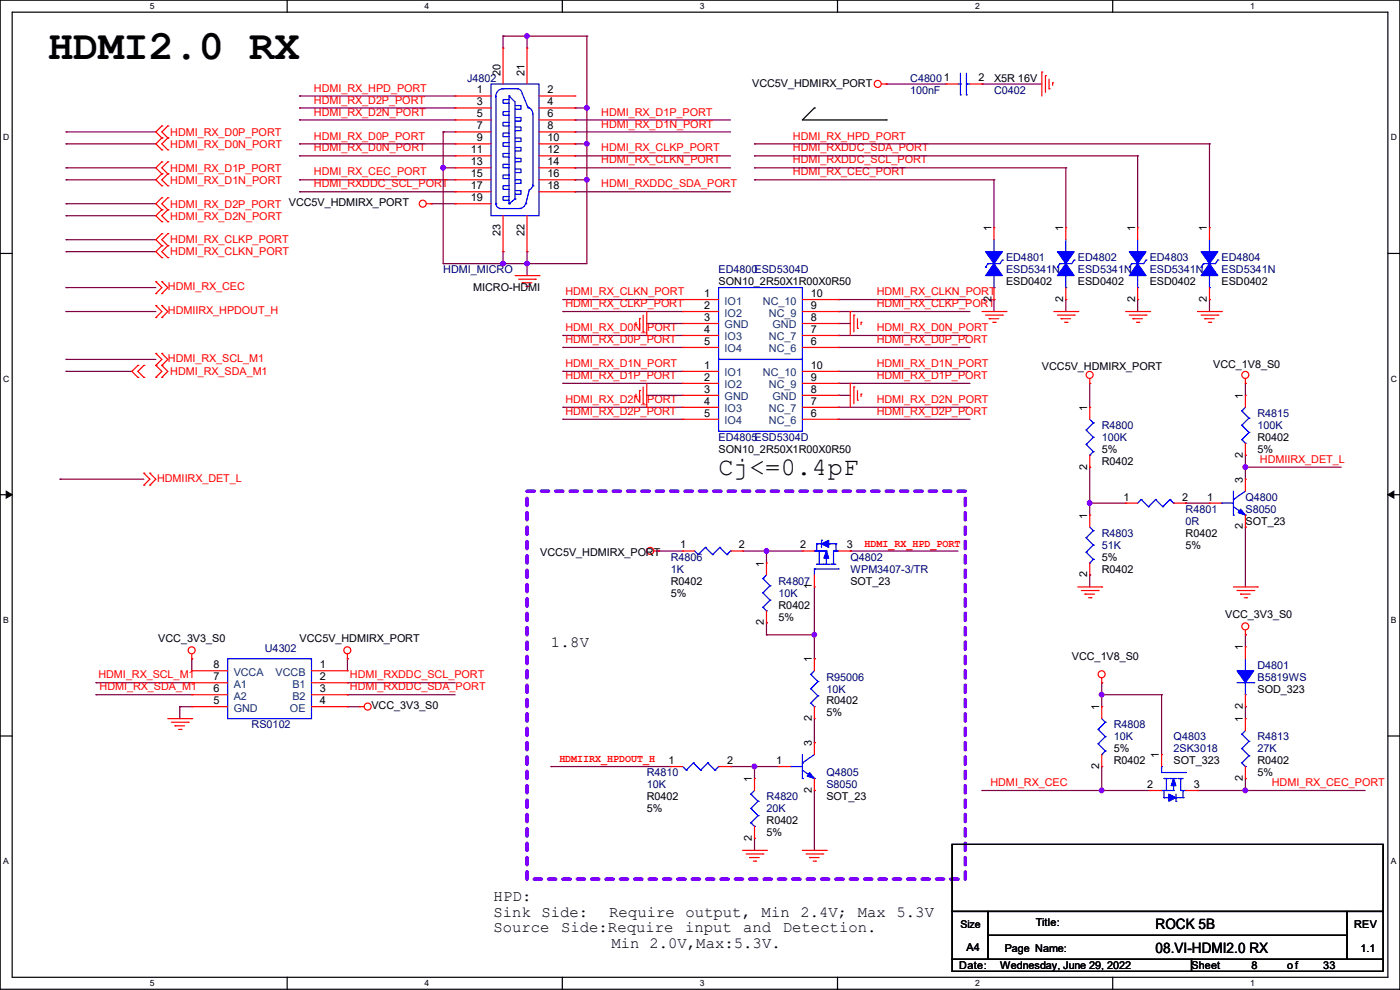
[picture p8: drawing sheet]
<svg xmlns="http://www.w3.org/2000/svg" width="297mm" height="210mm" viewBox="0 0 297 210" stroke-linecap="round" stroke-linejoin="round" font-family="sans-serif">
<path d="M0 0h297v209.8h-297zM2.6 2.6h291.8v204.7h-291.8z" fill="none" stroke="#000" stroke-width=".25"/>
<g fill="#fff">
<path d="M31.7 .3h1v2h-1z"/>
<path d="M31.7 207.6h1v2h-1z"/>
</g>
<path d="M60.9 0v2.6M60.9 207.3v2.5" fill="none" stroke="#000" stroke-width=".25"/>
<g fill="#fff">
<path d="M90.1 .3h1v2h-1z"/>
<path d="M90.1 207.6h1v2h-1z"/>
</g>
<path d="M119.3 0v2.6M119.3 207.3v2.5" fill="none" stroke="#000" stroke-width=".25"/>
<g fill="#fff">
<path d="M148.5 .3h.9v2h-.9z"/>
<path d="M148.5 207.6h.9v2h-.9z"/>
</g>
<path d="M177.7 0v2.6M177.7 207.3v2.5" fill="none" stroke="#000" stroke-width=".25"/>
<g fill="#fff">
<path d="M206.8 .3h1v2h-1z"/>
<path d="M206.8 207.6h1v2h-1z"/>
</g>
<path d="M236.1 0v2.6M236.1 207.3v2.5" fill="none" stroke="#000" stroke-width=".25"/>
<g fill="#fff">
<path d="M265.2 .3h1v2h-1z"/>
<path d="M265.2 207.6h1v2h-1z"/>
<path d="M.7 28.2h1.2v1.9h-1.2z"/>
<path d="M295.1 28.2h1.2v1.9h-1.2z"/>
<path d="M.7 79.3h1.2v2h-1.2z"/>
<path d="M295.1 79.3h1.2v2h-1.2z"/>
</g>
<path d="M0 53.8h2.6M294.4 53.8h2.6" fill="none" stroke="#000" stroke-width=".25"/>
<g fill="#fff">
<path d="M.7 130.5h1.2v2h-1.2z"/>
<path d="M295.1 130.5h1.1v2h-1.1z"/>
</g>
<path d="M0 104.9h2.6M294.4 104.9h2.6" fill="none" stroke="#000" stroke-width=".25"/>
<path d="M1.3 104.2l1.3 .7-1.3 .8zM294.4 104.9l1.3-.7v1.5z" fill="#000" stroke="#000" stroke-width=".21"/>
<g fill="#fff">
<path d="M.7 181.7h1.2v2h-1.2z"/>
<path d="M295.1 181.7h1.1v2h-1.1z"/>
</g>
<path d="M172.8 22.9h.1M172.8 22.9l-2.6 2.5h17.8M188 25.4h.1M0 156.1h2.6M294.4 156.1h2.6M202 179.1h91.4v14.2h-91.4zM202 193.3h7.6v10.2h-7.6zM209.6 193.3h76.2v5.1h-76.2zM209.6 198.4h76.2v5.1h-76.2zM285.8 193.3h7.6v10.2h-7.6zM202 203.5h50.8v2.5h-50.8zM252.8 203.5h40.6v2.5h-40.6z" fill="none" stroke="#000" stroke-width=".25"/>
<path d="M111.8 104.2h93v82.3h-93z" fill="none" stroke="#8000ff" stroke-width=".76" stroke-dasharray="1.5 1.5"/>
<g fill="none" stroke="#800040" stroke-width=".25">
<path d="M106.7 7.7h.1M106.7 7.7h17.8M106.7 7.7v2.5M111.8 7.7h.1M111.8 7.7v2.5M124.5 7.7h.1M124.5 7.7v48.2h-30.5M188 17.8h.1M188 17.8h12.7M208.3 17.8h.1M208.3 17.8h12.7M14 28h.1"/>
<path d="M14 30.5h.1M14 35.6h.1M14 38.1h.1M14 38.1h19.1M14 35.6h19.1M14 30.5h19.1M14 28h19.1M63.5 38.1h.1M63.5 25.4h.1M63.5 33.1h.1M63.5 20.4h.1M63.5 30.5h.1"/>
<path d="M63.5 22.9h.1M63.5 38.1h33.1M63.5 33.1h33.1M63.5 30.5h33.1M63.5 25.4h33.1M63.5 20.4h33.1M63.5 22.9h33.1M94 28h.1M94 35.6h.1M94 35.6h2.6M94 28h2.6M94 28v27.9"/>
<path d="M122 25.4h.1M122 33.1h.1M122 28h.1M122 35.6h.1M122 22.9h.1M122 30.5h.1M122 38.1h.1M122 38.1h2.5M122 35.6h33M122 33.1h33M122 30.5h2.5M122 28h33"/>
<path d="M122 25.4h33M122 22.9h2.5M124.5 22.9h.1M124.5 30.5h.1M124.5 38.1h.1M160.1 38.1h.1M160.1 35.6h.1M160.1 33.1h.1M160.1 30.5h.1M160.1 38.1h50.8M160.1 35.6h66M160.1 33.1h81.2"/>
<path d="M160.1 30.5h96.5M210.9 38.1h.1M210.9 38.1v10.2M226.1 35.6h.1M226.1 35.6v12.7M241.3 33.1h.1M241.3 33.1v15.2M256.6 30.5h.1M256.6 30.5v17.8M14 45.8h.1M14 43.2h.1M14 50.8h.1"/>
<path d="M14 53.4h.1M14 45.8h19.1M14 43.2h19.1M14 50.8h19.1M14 53.4h19.1M63.5 40.7h.1M63.5 40.7h33.1M91.5 43.2h.1M91.5 43.2h5.1M94 55.9h.1M106.7 55.9h.1M106.7 53.4h.1"/>
<path d="M106.7 53.4v2.5M111.8 53.4h.1M111.8 55.9h.1M111.8 53.4v5.1M122 40.7h.1M122 40.7h33M14 61h.1M14 66.1h.1M14 76.2h.1M14 78.8h.1M14 78.8h14M14 66.1h19.1"/>
<path d="M14 61h19.1M14 76.2h19.1M119.4 78.8h.1M119.4 63.5h.1M119.4 66.1h.1M119.4 71.2h.1M119.4 73.7h.1M119.4 78.8h25.4M119.4 63.5h25.4M119.4 66.1h25.4M119.4 71.2h25.4M119.4 73.7h25.4"/>
<path d="M137.2 68.6h.1M137.2 68.6h7.6M177.8 68.6h.1M177.8 78.8h.1M177.8 63.5h.1M177.8 66.1h.1M177.8 71.2h.1M177.8 73.7h.1M177.8 78.8h28M177.8 63.5h28M177.8 66.1h28M177.8 71.2h28"/>
<path d="M177.8 73.7h28M177.8 68.6h2.6M210.9 63.5h.1M210.9 63.5v2.6M226.1 63.5h.1M226.1 63.5v2.6M241.3 63.5h.1M241.3 63.5v2.6M256.6 63.5h.1M256.6 63.5v2.6M119.4 81.3h.1M119.4 86.4h.1"/>
<path d="M119.4 88.9h.1M119.4 81.3h25.4M119.4 86.4h25.4M119.4 88.9h25.4M137.2 83.9h.1M137.2 83.9h7.6M177.8 83.9h.1M177.8 81.3h.1M177.8 86.4h.1M177.8 88.9h.1M177.8 81.3h28M177.8 86.4h28"/>
<path d="M177.8 88.9h28M177.8 83.9h2.6M231.2 99.1h.1M231.2 81.3h.1M231.2 81.3v5.1M231.2 99.1v10.2M264.2 99.1h.1M264.2 96.6h.1M264.2 81.3h.1M264.2 81.3v2.6M264.2 96.6v5M264.2 99.1h20.3"/>
<path d="M12.7 101.6h.1M12.7 101.6h17.8M139.7 116.9h.1M139.7 116.9h5.1M157.5 116.9h12.7M162.6 116.9h.1M162.6 116.9v2.5M180.4 116.9h.1M180.4 116.9h22.8M231.2 106.7h.1M231.2 106.7h7.6M251.5 106.7h.1"/>
<path d="M251.5 106.7h5.1M264.2 111.8h.1M264.2 111.8v12.7M40.7 139.7h.1M40.7 139.7v2.6M73.7 139.7h.1M73.7 139.7v2.6M162.6 134.7h.1M162.6 132.1h.1M162.6 132.1v2.6M162.6 134.7h10.2M172.8 134.7h.1"/>
<path d="M172.8 139.7h.1M172.8 124.5v15.2M231.2 122h.1M231.2 122v2.5M264.2 134.7h.1M264.2 134.7v2.5M20.4 144.8h.1M20.4 147.4h.1M20.4 147.4h20.3M20.4 144.8h20.3M38.1 149.9h.1M38.1 149.9v2.5"/>
<path d="M38.1 149.9h2.6M73.7 144.8h.1M73.7 147.4h.1M73.7 149.9h.1M73.7 147.4h22.9M73.7 144.8h22.9M73.7 149.9h2.5M172.8 157.5h.1M172.8 152.4v5.1M233.7 144.8h.1M233.7 147.4h.1M233.7 144.8v5.1"/>
<path d="M233.7 147.4h12.7M246.4 147.4h.1M246.4 147.4v12.7M264.2 149.9h.1M264.2 149.9v2.5M116.9 162.6h.1M116.9 162.6h25.4M155 162.6h.1M155 162.6h10.1M160.1 177.8h.1M160.1 162.6h.1M160.1 162.6v2.5"/>
<path d="M160.1 177.8v2.6M172.8 167.7h.1M172.8 167.7v12.7M208.3 167.7h.1M208.3 167.7h35.6M233.7 162.6h.1M233.7 167.7h.1M233.7 162.6v5.1M254 167.7h.1M254 167.7h35.6M264.2 165.1h.1M264.2 167.7h.1"/>
<path d="M264.2 165.1v2.6"/>
</g>
<g fill="#f0f" stroke="#f0f" stroke-width=".25">
<circle cx="233.7" cy="167.7" r=".49"/>
<circle cx="264.2" cy="167.7" r=".49"/>
<circle cx="231.2" cy="106.7" r=".49"/>
<circle cx="264.2" cy="99.1" r=".49"/>
<circle cx="233.7" cy="147.3" r=".49"/>
<circle cx="172.7" cy="134.6" r=".49"/>
<circle cx="160" cy="162.6" r=".49"/>
<circle cx="162.6" cy="116.9" r=".49"/>
<circle cx="111.8" cy="55.9" r=".49"/>
<circle cx="124.5" cy="30.5" r=".49"/>
<circle cx="124.5" cy="22.9" r=".49"/>
<circle cx="94" cy="35.6" r=".49"/>
<circle cx="124.5" cy="38.1" r=".49"/>
<circle cx="111.8" cy="7.6" r=".49"/>
<circle cx="106.7" cy="55.9" r=".49"/>
</g>
<g fill="none" stroke="#f00" stroke-width=".25">
<path d="M106.7 10.2h.1M106.7 10.2v7.6M111.8 10.2h.1M111.8 10.2v7.6M187 17.8h1M188 17.8h.1M200.7 17.8h.1M200.7 17.8h2.5M205.8 17.8h2.5M208.3 17.8h.1M221 15.3h.1M221 15.3v5.1"/>
<path d="M221.8 16h.1M221.8 16v3.6M222.5 18.8h.1M222.5 16.8v2M223.3 17.6h.1M223.3 17.6v.5M34.3 26.7h.1M34.3 29.3h.1M34.3 31.8h.1M34.3 34.3h.1M34.3 36.9h.1M34.3 39.4h.1"/>
<path d="M34.3 26.7l-1.2 1.3 1.2 1.3M34.3 29.3l-1.2 1.2 1.2 1.3M34.3 34.3l-1.2 1.3 1.2 1.3M34.3 36.9l-1.2 1.2 1.2 1.3M35.6 29.3h.1M35.6 26.7h.1M35.6 31.8h.1M35.6 36.9h.1M35.6 34.3h.1M35.6 39.4h.1M35.6 26.7l-1.3 1.3 1.3 1.3M35.6 29.3l-1.3 1.2 1.3 1.3"/>
<path d="M35.6 34.3l-1.3 1.3 1.3 1.3M35.6 36.9l-1.3 1.2 1.3 1.3M96.6 20.4h.1M96.6 22.9h.1M96.6 25.4h.1M96.6 28h.1M96.6 30.5h.1M96.6 33.1h.1M96.6 35.6h.1M96.6 38.1h.1M96.6 20.4h7.6M96.6 22.9h7.6"/>
<path d="M96.6 25.4h7.6M96.6 28h7.6M96.6 30.5h7.6M96.6 33.1h7.6M96.6 35.6h7.6M96.6 38.1h7.6M114.3 20.4h7.7M114.3 22.9h7.7M114.3 25.4h7.7M114.3 28h7.7M114.3 30.5h7.7M114.3 33.1h7.7"/>
<path d="M114.3 35.6h7.7M114.3 38.1h7.7M122 20.4h.1M122 22.9h.1M122 25.4h.1M122 28h.1M122 30.5h.1M122 33.1h.1M122 35.6h.1M122 38.1h.1M33.1 59.7h.1M33.1 59.7l1.2 1.3-1.2 1.3"/>
<path d="M34.3 42h.1M34.3 44.5h.1M34.3 47h.1M34.3 49.6h.1M34.3 52.1h.1M34.3 54.7h.1M34.3 59.7h.1M34.3 42l-1.2 1.2 1.2 1.3M34.3 44.5l-1.2 1.3 1.2 1.2M34.3 49.6l-1.2 1.2 1.2 1.3M34.3 52.1l-1.2 1.3 1.2 1.3M34.3 59.7l1.3 1.3-1.3 1.3"/>
<path d="M35.6 44.5h.1M35.6 42h.1M35.6 47h.1M35.6 52.1h.1M35.6 49.6h.1M35.6 54.7h.1M35.6 42l-1.3 1.2 1.3 1.3M35.6 44.5l-1.3 1.3 1.3 1.2M35.6 49.6l-1.3 1.2 1.3 1.3M35.6 52.1l-1.3 1.3 1.3 1.3M90.5 43.2h1M91.5 43.2h.1"/>
<path d="M96.6 40.7h.1M96.6 43.2h.1M96.6 43.2h7.6M96.6 40.7h7.6M106.7 53.4h.1M106.7 45.8v7.6M109.3 58.5h5M110 59.2h3.6M110.8 60h.1M110.8 60h2M111.8 53.4h.1M111.8 45.8v7.6"/>
<path d="M113.6 59.2h.1M114.3 58.5h.1M114.3 40.7h7.7M122 40.7h.1M210.9 48.3h.1M210.9 48.3v2.5M226.1 48.3h.1M226.1 48.3v2.5M241.3 48.3h.1M241.3 48.3v2.5M256.6 48.3h.1M256.6 48.3v2.5"/>
<path d="M29.3 77.5h.1M29.3 77.5l-1.3 1.3 1.3 1.3M30.5 77.5h.1M30.5 77.5l-1.2 1.3 1.2 1.3M33.1 62.3h.1M33.1 67.4h.1M33.1 64.8h.1M33.1 77.5h.1M33.1 75h.1M33.1 64.8l1.2 1.3-1.2 1.3M33.1 75l1.2 1.2-1.2 1.3M33.1 77.5l1.2 1.3-1.2 1.3"/>
<path d="M34.3 62.3h.1M34.3 67.4h.1M34.3 64.8h.1M34.3 77.5h.1M34.3 75h.1M34.3 64.8l1.3 1.3-1.3 1.3M34.3 75l1.3 1.2-1.3 1.3M34.3 77.5l1.3 1.3-1.3 1.3M111.5 60.7h.6M112.1 60.7h.1M134.9 68.9h.1M134.9 68.4v.5"/>
<path d="M135.7 67.6h.1M135.7 67.6v2M136.4 70.4h.1M136.4 66.8v3.6M137.2 71.2h.1M137.2 66.1v5.1M144.8 63.5h.1M144.8 66.1h.1M144.8 71.2h.1M144.8 73.7h.1M144.8 68.6h.1M144.8 78.8h.1"/>
<path d="M144.8 66.1h7.6M144.8 63.5h7.6M144.8 71.2h7.6M144.8 73.7h7.6M144.8 68.6h7.6M144.8 78.8h7.6M170.2 66.1h7.6M170.2 63.5h7.6M170.2 71.2h7.6M170.2 73.7h7.6M170.2 68.6h7.6M170.2 78.8h7.6"/>
<path d="M177.8 63.5h.1M177.8 66.1h.1M177.8 71.2h.1M177.8 73.7h.1M177.8 68.6h.1M177.8 78.8h.1M180.4 66.1h.1M180.4 66.1v5.1M181.1 66.8h.1M181.1 66.8v3.6M181.9 69.6h.1M181.9 67.6v2"/>
<path d="M182.7 68.4h.1M182.7 68.4v.5M208.3 66.1h5.1M209.1 66.8h3.5M209.8 67.6h.1M209.8 67.6h2.1M210.6 68.4h.5M210.9 63.5h.1M210.9 61v2.5M211.1 68.4h.1M212.6 66.8h.1M213.4 66.1h.1"/>
<path d="M223.6 66.1h5M224.3 66.8h3.6M225.1 67.6h.1M225.1 67.6h2M225.8 68.4h.6M226.1 63.5h.1M226.1 61v2.5M226.4 68.4h.1M227.9 66.8h.1M228.6 66.1h.1M238.8 66.1h5.1M239.6 66.8h3.5"/>
<path d="M240.3 67.6h.1M240.3 67.6h2.1M241.1 68.4h.5M241.3 63.5h.1M241.3 61v2.5M241.6 68.4h.1M243.1 66.8h.1M243.9 66.1h.1M254 66.1h5.1M254.8 66.8h3.6M255.6 67.6h.1M255.6 67.6h2"/>
<path d="M256.3 68.4h.5M256.6 63.5h.1M256.6 61v2.5M256.8 68.4h.1M258.4 66.8h.1M259.1 66.1h.1M29.3 80.1h.1M30.5 80.1h.1M33.1 80.1h.1M34.3 80.1h.1M134.9 84.1h.1M134.9 83.6v.5"/>
<path d="M135.7 82.8h.1M135.7 82.8v2.1M136.4 85.6h.1M136.4 82.1v3.5M137.2 86.4h.1M137.2 81.3v5.1M144.8 81.3h.1M144.8 86.4h.1M144.8 88.9h.1M144.8 83.9h.1M144.8 81.3h7.6M144.8 86.4h7.6"/>
<path d="M144.8 88.9h7.6M144.8 83.9h7.6M170.2 81.3h7.6M170.2 86.4h7.6M170.2 88.9h7.6M170.2 83.9h7.6M177.8 81.3h.1M177.8 86.4h.1M177.8 88.9h.1M177.8 83.9h.1M180.4 81.3h.1M180.4 81.3v5.1"/>
<path d="M181.1 82.1h.1M181.1 82.1v3.5M181.9 84.9h.1M181.9 82.8v2.1M182.7 83.6h.1M182.7 83.6v.5M231.2 81.3h.1M231.2 86.4h.1M231.2 99.1h.1M231.2 80.3v1M231.2 86.4v2.5M231.2 96.6v2.5"/>
<path d="M264.2 81.3h.1M264.2 83.9h.1M264.2 96.6h.1M264.2 80.3v1M264.2 83.9v2.5M264.2 94v2.6M30.5 102.9h.1M30.5 100.4h.1M30.5 100.4l1.3 1.2-1.3 1.3M31.8 102.9h.1M31.8 100.4h.1M31.8 100.4l1.3 1.2-1.3 1.3"/>
<path d="M138.7 116.9h1M139.7 116.9h.1M144.8 116.9h.1M144.8 116.9h2.6M155 116.9h2.5M157.5 116.9h.1M162.6 119.4h.1M162.6 119.4v2.6M170.2 116.9h.1M170.2 116.9h2.6M177.8 116.9h2.6M180.4 116.9h.1"/>
<path d="M231.2 109.3h.1M231.2 109.3v2.5M231.2 119.4v2.6M238.8 106.7h.1M238.8 106.7h2.5M249 106.7h2.5M251.5 106.7h.1M256.6 106.7h.1M256.6 106.7h2.5M264.2 111.8h.1M264.2 101.6h.1M264.2 101.6v2.6"/>
<path d="M264.2 109.3v2.5M40.7 139.7h.1M40.7 138.7v1M73.7 139.7h.1M73.7 138.7v1M162.6 132.1h.1M162.6 129.6v2.5M172.8 124.5h.1M172.8 139.7h.1M172.8 122v2.5M172.8 139.7v2.6M228.6 124.5h5.1"/>
<path d="M229.4 125.3h3.6M230.2 126h.1M230.2 126h2M230.9 126.8h.5M231.2 122h.1M231.4 126.8h.1M233 125.3h.1M233.7 124.5h.1M261.7 124.5h5M262.4 125.3h3.6M263.2 126h.1M263.2 126h2"/>
<path d="M263.9 126.8h.6M264.2 134.7h.1M264.2 137.2h.1M264.2 133.6v1.1M264.2 137.2v2.5M264.5 126.8h.1M266 125.3h.1M266.7 124.5h.1M35.6 152.4h5.1M36.4 153.2h3.5M37.1 154h.1M37.1 154h2.1"/>
<path d="M37.9 154.7h.5M38.4 154.7h.1M39.9 153.2h.1M40.7 152.4h.1M40.7 149.9h.1M40.7 147.4h.1M40.7 144.8h.1M40.7 142.3h.1M40.7 149.9h7.6M40.7 142.3h7.6M40.7 144.8h7.6M40.7 147.4h7.6"/>
<path d="M66.1 149.9h7.6M66.1 142.3h7.6M66.1 144.8h7.6M66.1 147.4h7.6M73.7 142.3h.1M73.7 144.8h.1M73.7 147.4h.1M73.7 149.9h.1M76.2 149.9h.1M76.2 149.9h1.1M172.8 157.5h.1M172.8 152.4h.1"/>
<path d="M172.8 149.9v2.5M172.8 157.5v2.6M233.7 144.8h.1M233.7 149.9h.1M233.7 143.8v1M233.7 149.9v2.5M264.2 152.4h.1M264.2 149.9h.1M264.2 147.4v2.5M264.2 152.4v2.6M142.3 162.6h.1M142.3 162.6h2.5"/>
<path d="M152.4 162.6h2.6M155 162.6h.1M160.1 165.1h.1M160.1 177.8h.1M160.1 165.1v2.6M160.1 175.3v2.5M165.1 162.6h.1M165.1 162.6h2.6M172.8 167.7h.1M172.8 165.1v2.6M233.7 162.6h.1M233.7 160.1v2.5"/>
<path d="M243.9 167.7h.1M243.9 167.7h2.5M246.4 160.1h.1M246.4 160.1v2.5M251.5 167.7h2.5M254 167.7h.1M264.2 165.1h.1M264.2 162.6v2.5M157.5 180.4h5.1M158.3 181.1h3.5M159 181.9h.1M159 181.9h2.1"/>
<path d="M159.8 182.7h.5M160.3 182.7h.1M161.8 181.1h.1M162.6 180.4h.1M170.2 180.4h5.1M171 181.1h3.5M171.7 181.9h.1M171.7 181.9h2.1M172.5 182.7h.5M173 182.7h.1M174.5 181.1h.1M175.3 180.4h.1"/>
<circle cx="186.2" cy="17.8" r=".74"/>
<circle cx="89.7" cy="43.2" r=".74"/>
<circle cx="231.2" cy="79.5" r=".74"/>
<circle cx="264.2" cy="79.5" r=".74"/>
<circle cx="137.9" cy="116.9" r=".74"/>
<circle cx="40.7" cy="137.9" r=".74"/>
<circle cx="73.7" cy="137.9" r=".74"/>
<circle cx="264.2" cy="132.9" r=".74"/>
<circle cx="78" cy="149.9" r=".74"/>
<circle cx="233.7" cy="143" r=".74"/>
</g>
<g fill="none" stroke="#00f" stroke-width=".25">
<path d="M104.2 17.8h10.1v28h-10.1zM106.5 18.8h3.3M106.7 18.8a1.5 1.5 0 0 0-1.5 1.8M109.8 18.8a1 1 0 0 1 .9 1.1M109.8 18.8h.1M110.8 19.9l1.3 3M203.2 17.8h.6M203.8 17.8h.1M203.8 15.5v4.6M205 17.8h.1M205 17.8h.8M205 15.5v4.6"/>
<path d="M105.2 20.4v22.8M108 20.4h.1M108 21.1h-1.3v.8h1.3M108 23.7h-1.3v.7h1.3M108 26h-1.3v.7h1.3M108 28.2h-1.3v.8h1.3M108 30.3h-1.3v.7h1.3M108 32.6h-1.3v.7h1.3M108 34.8h-1.3v.8h1.3M108 37.1h-1.3v.8h1.3M108 39.4h-1.3v.8h1.3M108 20.4v22.8"/>
<path d="M108 20.4l1.3 1.2v20.6M109.3 22.4h1.2v.8h-1.2M109.3 24.9h1.2v.8h-1.2M109.3 27h1.2v.7h-1.2M109.3 29.3h1.2v.7h-1.2M109.3 31.3h1.2v.7h-1.2M109.3 33.6h1.2v.7h-1.2M109.3 35.9h1.2v.7h-1.2M109.3 38.1h1.2v.8h-1.2M112 22.7a1.5 1.5 0 0 1 1 1.5M112.1 22.9h.1M113 39.2a1.25 1.25 0 0 1-.7 1.1"/>
<path d="M113.1 39.4h.1M113.1 24.2v15.2M203.8 20.1h.1M205 20.1h.1M105.2 43.2a1 1 0 0 0 .8 1M105.2 43.2h.1M106 44.2h4.3M108 43.2h.1M108 41.7h-1.3v.8h1.3M109.3 42.2h.1M109.3 40.4h1.2v.8h-1.2M109.3 42.2l-1.3 1"/>
<path d="M110.3 44.2h.1M111.5 43.2a1.25 1.25 0 0 1-1.2 1M111.5 43.2h.1M112.3 40.2l-.8 3M209.1 56.7h.1M209.6 55.9h.1M209.6 55.9l-.5 .8M210.9 53.4h.1M210.9 50.8v2.6M210.9 58.5v2.5M212.6 55.2h.1M212.6 55.2l-.5 .7h-2.5"/>
<path d="M224.3 56.7h.1M224.8 55.9h.1M224.8 55.9l-.5 .8M226.1 53.4h.1M226.1 50.8v2.6M226.1 58.5v2.5M227.9 55.2h.1M227.9 55.2l-.5 .7h-2.6M239.6 56.7h.1M240.1 55.9h.1M240.1 55.9l-.5 .8M241.3 53.4h.1"/>
<path d="M241.3 50.8v2.6M241.3 58.5v2.5M243.1 55.2h.1M243.1 55.2l-.5 .7h-2.5M254.8 56.7h.1M255.3 55.9h.1M255.3 55.9l-.5 .8M256.6 53.4h.1M256.6 50.8v2.6M256.6 58.5v2.5M258.4 55.2h.1M258.4 55.2l-.5 .7h-2.6"/>
<path d="M152.4 61h17.8v15.2h-17.8zM152.4 76.2h17.8v15.3h-17.8zM210.9 61h.1M226.1 61h.1M241.3 61h.1M256.6 61h.1M230.4 91.2h.1M230.4 94.3h.1M230.4 91.2l1.5 1.6M230.4 94.3l1.5 1.5M231.2 96.6h.1M231.2 88.9l.7 .8"/>
<path d="M231.9 89.7h.1M231.9 92.8h.1M231.9 95.8h.1M231.9 95.8l-.7 .8M231.9 89.7l-1.5 1.5M231.9 92.8l-1.5 1.5M263.4 87.2h.1M263.4 90.2h.1M263.4 93.3h.1M263.4 87.2l1.6 1.5M263.4 90.2l1.6 1.5M263.4 93.3l.8 .7"/>
<path d="M264.2 94h.1M264.2 86.4l-.8 .8M265 88.7h.1M265 91.7h.1M265 88.7l-1.6 1.5M265 91.7l-1.6 1.6M147.4 116.9l.7 .7M148.1 117.6h.1M149.6 116.1h.1M149.6 116.1l-1.5 1.5M149.6 116.1l1.6 1.5M151.2 117.6h.1"/>
<path d="M152.7 116.1h.1M152.7 116.1l-1.5 1.5M152.7 116.1l1.5 1.5M154.2 117.6h.1M155 116.9h.1M155 116.9l-.8 .7M172.8 116.9h.1M172.8 116.9h2.5M173.3 119.7h.1M173.3 115.4h.1M173.3 116.9h.1M173.3 119.7h1"/>
<path d="M173.3 115.4h1M173.3 115.4v1.5M173.8 116.9h.1M173.8 116.9v2.8M174.3 114.6h.1M174.3 114.6v1.5M174.5 119.7h.1M174.5 119.7h1.6M175.3 116.9h.1M175.3 118.2h.1M175.3 116.9v1M175.3 118.2v1.5"/>
<path d="M175.8 115.4h.1M175.8 115.4h1.5M176.3 119.7h.1M176.3 119.7h1M176.8 119.7h.1M176.8 116.9h.1M176.8 116.9h1M176.8 116.9v2.8M177.3 116.9h.1M177.3 115.4h.1M177.3 115.4v1.5M230.4 114.1h.1"/>
<path d="M230.4 117.1h.1M230.4 114.1l1.5 1.5M230.4 117.1l1.5 1.6M231.2 119.4h.1M231.2 111.8l.7 .8M231.9 112.6h.1M231.9 115.6h.1M231.9 118.7h.1M231.9 112.6l-1.5 1.5M231.9 115.6l-1.5 1.5M231.9 118.7l-.7 .7M242.1 106h.1"/>
<path d="M242.1 106l1.5 1.5M242.1 106l-.8 .7M243.6 107.5h.1M245.2 106h.1M245.2 106l-1.6 1.5M245.2 106l1.5 1.5M246.7 107.5h.1M248.2 106h.1M248.2 106l.8 .7M248.2 106l-1.5 1.5M249 106.7h.1M259.1 106.7h.1"/>
<path d="M259.1 106.7h2.6M261.7 106h.1M261.7 109.3h.1M261.7 107.5l2.5 1.8M261.7 104.2v5.1M264.2 109.3h.1M264.2 104.2l-2.5 1.8M48.3 139.7h17.8v12.7h-17.8zM161.8 122.7h.1M161.8 125.8h.1M161.8 128.8h.1M161.8 122.7l1.6 1.5"/>
<path d="M161.8 125.8l1.6 1.5M161.8 128.8l.8 .8M162.6 129.6h.1M162.6 122l-.8 .7M163.4 124.2h.1M163.4 127.3h.1M163.4 124.2l-1.6 1.6M163.4 127.3l-1.6 1.5M172.8 120.7h.1M172.8 120.7v1.3M172.8 120.7h5M177.8 120.7h.1"/>
<path d="M264.2 139.7v2.6M172 143h.1M172 146.1h.1M172 149.1h.1M172 143l1.5 1.6M172 146.1l1.5 1.5M172 149.1l.8 .8M172.8 149.9h.1M172.8 142.3l-.8 .7M173.5 144.6h.1M173.5 147.6h.1M173.5 144.6l-1.5 1.5"/>
<path d="M173.5 147.6l-1.5 1.5M233 154.7h.1M233 157.8h.1M233 154.7l1.5 1.6M233 157.8l1.5 1.5M233.7 152.4l.8 .8M234.5 153.2h.1M234.5 156.3h.1M234.5 159.3h.1M234.5 153.2l-1.5 1.5M234.5 156.3l-1.5 1.5M234.5 159.3l-.8 .8"/>
<path d="M262.4 144.8h3.6M263.4 155.7h.1M263.4 158.8h.1M263.4 155.7l1.6 1.6M263.4 158.8l1.6 1.5M264.2 142.3h.1M264.2 147.4h.1M264.2 155l-.8 .7M264.2 144.8v2.6M265 157.3h.1M265 157.3l-1.6 1.5M266 144.8h.1"/>
<path d="M144.8 162.6l.8 .8M145.6 163.4h.1M147.1 161.8h.1M147.1 161.8l-1.5 1.6M147.1 161.8l1.5 1.6M148.6 163.4h.1M150.2 161.8h.1M150.2 161.8l-1.6 1.6M150.2 161.8l1.5 1.6M151.7 163.4h.1M152.4 162.6h.1M152.4 162.6l-.7 .8"/>
<path d="M159.3 168.4h.1M159.3 171.5h.1M159.3 174.5h.1M159.3 168.4l1.5 1.6M159.3 171.5l1.5 1.5M159.3 174.5l.8 .8M160.1 175.3h.1M160.1 167.7l-.8 .7M160.8 170h.1M160.8 173h.1M160.8 170l-1.5 1.5M160.8 173l-1.5 1.5"/>
<path d="M167.7 162.6h.1M167.7 162.6h2.5M170.2 161.8h.1M170.2 165.1h.1M170.2 163.4l2.6 1.7M170.2 160.1v5M172.8 165.1h.1M172.8 160.1l-2.6 1.7M233.7 160.1h.1M246.4 167.7h.1M246.4 162.6h.1M246.4 167.7h2.6"/>
<path d="M246.4 162.6v1.3h5.1M246.9 165.1h.1M246.9 169.2h.1M246.9 167.7h.1M246.9 165.1h1M246.9 169.2h1M246.9 167.7v1.5M247.4 167.7h.1M247.4 165.1v2.6M248.2 165.1h.1M248.2 165.1h1.5M249 167.7h.1"/>
<path d="M249 165.1v2.6M249.5 169.2h.1M249.5 170h.1M249.5 169.2h1.5M249.5 168.4v1.6M250 165.1h.1M250 165.1h1M250.5 165.1h.1M250.5 165.1v2.6h1M251 169.2h.1M251 167.7v1.5M251.5 163.9h.1"/>
<path d="M251.5 167.7h.1M263.4 161.8h.1M263.4 161.8l.8 .8M264.2 162.6h.1M265 160.3h.1M265 160.3l-1.6 1.5"/>
</g>
<g fill="#00f" stroke="#00f" stroke-width=".25">
<path d="M171.7 163.9l1.1 1.2-1.6-.5z"/>
<path d="M175.3 116.9l.5 1.5h-1z"/>
<path d="M174.3 115.4l1.5-.8v1.5z"/>
<path d="M249 165.1l.5 1.6h-1z"/>
<path d="M247.9 168.4l1.6 .8-1.6 .8z"/>
<path d="M263.2 108l1 1.3-1.5-.5z"/>
<path d="M239.6 53.4h3.5l-1.8 2.5z" fill-rule="evenodd"/>
<path d="M241.3 55.9l1.8 2.6h-3.5z" fill-rule="evenodd"/>
<path d="M209.1 53.4h3.5l-1.7 2.5z" fill-rule="evenodd"/>
<path d="M210.9 55.9l1.7 2.6h-3.5z" fill-rule="evenodd"/>
<path d="M254.8 53.4h3.6l-1.8 2.5z" fill-rule="evenodd"/>
<path d="M256.6 55.9l1.8 2.6h-3.6z" fill-rule="evenodd"/>
<path d="M224.3 53.4h3.6l-1.8 2.5z" fill-rule="evenodd"/>
<path d="M226.1 55.9l1.8 2.6h-3.6z" fill-rule="evenodd"/>
<path d="M262.4 142.3h3.6l-1.8 2.5z" fill-rule="evenodd"/>
</g>
<text font-size="8.9" x="10.2" y="12.5">HDMI2.0 RX</text>
<text font-size="5.3" x="152.4" y="100.8">Cj&lt;=0.4pF</text>
<g font-size="3.3">
<text x="116.9" y="137.3">1.8V</text>
<text x="104.7" y="191.1">HPD:</text>
<text x="104.7" y="194.4">Sink Side:</text>
<text x="104.7" y="197.7">Source</text>
<text x="119" y="197.7">Side:Require</text>
<text x="129.2" y="194.4">Require output, Min 2.4V; Max 5.3V</text>
<text x="145.3" y="197.7">input</text>
<text x="157.7" y="197.7">and</text>
<text x="166.1" y="197.7">Detection.</text>
<text x="129.7" y="201">Min 2.0V,Max:5.3V.</text>
</g>
<g font-size="3">
<text x="245.2" y="197.1">ROCK 5B</text>
<text x="245.2" y="202.2">08.VI-HDMI2.0 RX</text>
</g>
<g font-size="2.3" fill="#000080">
<text x="99.1" y="17.4">J4802</text>
<text x="193.1" y="17.4">C48001</text>
<text x="193.1" y="19.9">100nF</text>
<text x="210.9" y="19.9">C0402</text>
<text x="94" y="58">HDMI_MICRO</text>
<text x="152.5" y="58">ED4800ESD5304D</text>
<text x="213.4" y="55.5">ED4801</text>
<text x="213.4" y="58">ESD5341N</text>
<text x="228.7" y="55.5">ED4802</text>
<text x="228.7" y="58">ESD5341N</text>
<text x="243.9" y="55.5">ED4803</text>
<text x="243.9" y="58">ESD5341N</text>
<text x="259.1" y="55.5">ED4804</text>
<text x="259.1" y="58">ESD5341N</text>
<text x="266.8" y="88.5">R4815</text>
<text x="152.5" y="93.6">ED4805ESD5304D</text>
<text x="233.7" y="91">R4800</text>
<text x="233.7" y="93.6">100K</text>
<text x="266.8" y="91">100K</text>
<text x="264.2" y="106.3">Q4800</text>
<text x="233.7" y="113.9">R4803</text>
<text x="251.5" y="108.8">R4801</text>
<text x="251.5" y="111.3">0R</text>
<text x="264.2" y="108.8">S8050</text>
<text x="142.3" y="119">R4806</text>
<text x="180.4" y="119">Q4802</text>
<text x="233.7" y="116.4">51K</text>
<text x="142.3" y="121.5">1K</text>
<text x="165.2" y="124">R4807</text>
<text x="180.4" y="121.5">WPM3407-3/TR</text>
<text x="165.2" y="126.6">10K</text>
<text x="56.2" y="138.3">U4302</text>
<text x="266.8" y="141.8">D4801</text>
<text x="175.3" y="144.4">R95006</text>
<text x="175.3" y="146.9">10K</text>
<text x="266.8" y="144.4">B5819WS</text>
<text x="53.4" y="154.5">RS0102</text>
<text x="236.3" y="154.5">R4808</text>
<text x="236.3" y="157.1">10K</text>
<text x="249" y="157.1">Q4803</text>
<text x="249" y="159.6">2SK3018</text>
<text x="266.8" y="157.1">R4813</text>
<text x="266.8" y="159.6">27K</text>
<text x="137.2" y="164.7">R4810</text>
<text x="137.2" y="167.2">10K</text>
<text x="175.3" y="164.7">Q4805</text>
<text x="175.3" y="167.2">S8050</text>
<text x="162.6" y="169.8">R4820</text>
<text x="162.6" y="172.3">20K</text>
</g>
<g font-size="2.3">
<text x="106.2" y="16" transform="rotate(-90 106.2 16)">20</text>
<text x="111.3" y="16" transform="rotate(-90 111.3 16)">21</text>
<text x="207.6" y="17.3">2</text>
<text x="210.9" y="17.4">X5R 16V</text>
<text x="101.1" y="19.8">1</text>
<text x="101.1" y="22.4">3</text>
<text x="116.1" y="19.8">2</text>
<text x="116.1" y="22.4">4</text>
<text x="159.6" y="18.4">VCC5V_HDMIRX_PORT</text>
<text x="101.1" y="24.9">5</text>
<text x="101.1" y="27.4">7</text>
<text x="101.1" y="30">9</text>
<text x="116.1" y="24.9">6</text>
<text x="116.1" y="27.4">8</text>
<text x="116.1" y="30">10</text>
<text x="99.9" y="32.5">11</text>
<text x="99.9" y="35.1">13</text>
<text x="116.1" y="32.5">12</text>
<text x="116.1" y="35.1">14</text>
<text x="99.9" y="37.6">15</text>
<text x="99.9" y="40.1">17</text>
<text x="116.1" y="37.6">16</text>
<text x="116.1" y="40.1">18</text>
<text x="99.9" y="42.7">19</text>
<text x="106.2" y="50.1" transform="rotate(-90 106.2 50.1)">23</text>
<text x="111.3" y="50.1" transform="rotate(-90 111.3 50.1)">22</text>
<text x="210.3" y="49.1" transform="rotate(-90 210.3 49.1)">1</text>
<text x="225.6" y="49.1" transform="rotate(-90 225.6 49.1)">1</text>
<text x="240.8" y="49.1" transform="rotate(-90 240.8 49.1)">1</text>
<text x="256" y="49.1" transform="rotate(-90 256 49.1)">1</text>
<text x="100.4" y="61.8">MICRO-HDMI</text>
<text x="149.4" y="63">1</text>
<text x="149.4" y="65.5">2</text>
<text x="152.5" y="60.5">SON10_2R50X1R00X0R50</text>
<text x="172" y="63">10</text>
<text x="172" y="65.5">9</text>
<text x="210.3" y="64" transform="rotate(-90 210.3 64)">2</text>
<text x="213.4" y="60.5">ESD0402</text>
<text x="225.6" y="64" transform="rotate(-90 225.6 64)">2</text>
<text x="228.7" y="60.5">ESD0402</text>
<text x="240.8" y="64" transform="rotate(-90 240.8 64)">2</text>
<text x="243.9" y="60.5">ESD0402</text>
<text x="256" y="64" transform="rotate(-90 256 64)">2</text>
<text x="259.1" y="60.5">ESD0402</text>
<text x="149.4" y="70.6">4</text>
<text x="149.4" y="68.1">3</text>
<text x="172" y="70.6">7</text>
<text x="172" y="68.1">8</text>
<text x="149.4" y="73.2">5</text>
<text x="172" y="73.2">6</text>
<text x="149.4" y="78.2">1</text>
<text x="149.4" y="80.8">2</text>
<text x="149.4" y="83.3">3</text>
<text x="172" y="78.2">10</text>
<text x="172" y="80.8">9</text>
<text x="172" y="83.3">8</text>
<text x="221" y="78.6">VCC5V_HDMIRX_PORT</text>
<text x="257.4" y="78.1">VCC_1V8_S0</text>
<text x="149.4" y="85.9">4</text>
<text x="149.4" y="88.4">5</text>
<text x="172" y="85.9">7</text>
<text x="172" y="88.4">6</text>
<text x="230.6" y="87.2" transform="rotate(-90 230.6 87.2)">1</text>
<text x="263.7" y="84.6" transform="rotate(-90 263.7 84.6)">1</text>
<text x="266.8" y="93.6">R0402</text>
<text x="152.5" y="96.1">SON10_2R50X1R00X0R50</text>
<text x="230.6" y="99.6" transform="rotate(-90 230.6 99.6)">2</text>
<text x="233.7" y="98.6">R0402</text>
<text x="233.7" y="96.1">5%</text>
<text x="263.7" y="97.1" transform="rotate(-90 263.7 97.1)">2</text>
<text x="266.8" y="96.1">5%</text>
<text x="238.3" y="106.2">1</text>
<text x="250.8" y="106.2">2</text>
<text x="256.1" y="106.2">1</text>
<text x="263.7" y="102.4" transform="rotate(-90 263.7 102.4)">3</text>
<text x="230.6" y="110" transform="rotate(-90 230.6 110)">1</text>
<text x="251.5" y="113.9">R0402</text>
<text x="263.7" y="112.3" transform="rotate(-90 263.7 112.3)">2</text>
<text x="264.2" y="111.3">SOT_23</text>
<text x="114.6" y="117.9">VCC5V_HDMIRX_PORT</text>
<text x="144.3" y="116.3">1</text>
<text x="156.8" y="116.3">2</text>
<text x="169.7" y="116.3">2</text>
<text x="179.6" y="116.3">3</text>
<text x="233.7" y="119">5%</text>
<text x="251.5" y="116.4">5%</text>
<text x="142.3" y="124">R0402</text>
<text x="162.1" y="120.2" transform="rotate(-90 162.1 120.2)">1</text>
<text x="172.2" y="125" transform="rotate(-90 172.2 125)">1</text>
<text x="180.4" y="124">SOT_23</text>
<text x="230.6" y="122.5" transform="rotate(-90 230.6 122.5)">2</text>
<text x="233.7" y="121.5">R0402</text>
<text x="142.3" y="126.6">5%</text>
<text x="165.2" y="129.1">R0402</text>
<text x="165.2" y="131.7">5%</text>
<text x="259.9" y="131.1">VCC_3V3_S0</text>
<text x="33.6" y="136.2">VCC_3V3_S0</text>
<text x="63.5" y="136.2">VCC5V_HDMIRX_PORT</text>
<text x="162.1" y="132.6" transform="rotate(-90 162.1 132.6)">2</text>
<text x="263.7" y="138" transform="rotate(-90 263.7 138)">1</text>
<text x="45.3" y="141.7">8</text>
<text x="67.9" y="141.7">1</text>
<text x="172.2" y="140.5" transform="rotate(-90 172.2 140.5)">1</text>
<text x="227.4" y="140">VCC_1V8_S0</text>
<text x="45.3" y="149.4">5</text>
<text x="45.3" y="146.8">6</text>
<text x="45.3" y="144.3">7</text>
<text x="67.9" y="144.3">2</text>
<text x="67.9" y="146.8">3</text>
<text x="67.9" y="149.4">4</text>
<text x="175.3" y="149.4">R0402</text>
<text x="266.8" y="146.9">SOD_323</text>
<text x="78.8" y="150.5">VCC_3V3_S0</text>
<text x="172.2" y="152.9" transform="rotate(-90 172.2 152.9)">2</text>
<text x="175.3" y="152">5%</text>
<text x="233.2" y="150.7" transform="rotate(-90 233.2 150.7)">1</text>
<text x="263.7" y="153.2" transform="rotate(-90 263.7 153.2)">1</text>
<text x="263.7" y="150.4" transform="rotate(-90 263.7 150.4)">2</text>
<text x="172.2" y="158.3" transform="rotate(-90 172.2 158.3)">3</text>
<text x="236.3" y="159.6">5%</text>
<text x="245.9" y="160.8" transform="rotate(-90 245.9 160.8)">1</text>
<text x="141.8" y="162.1">1</text>
<text x="154.2" y="162.1">2</text>
<text x="159.5" y="165.9" transform="rotate(-90 159.5 165.9)">1</text>
<text x="164.6" y="162.1">1</text>
<text x="233.2" y="163.1" transform="rotate(-90 233.2 163.1)">2</text>
<text x="236.3" y="162.1">R0402</text>
<text x="243.4" y="167.1">2</text>
<text x="249" y="162.1">SOT_323</text>
<text x="253.3" y="167.1">3</text>
<text x="263.7" y="165.6" transform="rotate(-90 263.7 165.6)">2</text>
<text x="266.8" y="162.1">R0402</text>
<text x="266.8" y="164.7">5%</text>
<text x="137.2" y="169.8">R0402</text>
<text x="137.2" y="172.3">5%</text>
<text x="172.2" y="168.2" transform="rotate(-90 172.2 168.2)">2</text>
<text x="175.3" y="169.8">SOT_23</text>
<text x="159.5" y="178.3" transform="rotate(-90 159.5 178.3)">2</text>
<text x="162.6" y="174.8">R0402</text>
<text x="162.6" y="177.4">5%</text>
<text x="219.7" y="196.4">Title:</text>
<text x="287.3" y="196.9">REV</text>
<text x="205" y="201.8">A4</text>
<text x="213.1" y="202">Page Name:</text>
<text x="288.6" y="202">1.1</text>
<text x="203.5" y="205.6">Date:</text>
<text x="212.1" y="205.6">Wednesday, June 29, 2022</text>
<text x="252.8" y="205.6">Sheet</text>
<text x="265.5" y="205.6">8</text>
<text x="273.1" y="205.6">of</text>
<text x="280.7" y="205.6">33</text>
</g>
<g font-size="2.3" fill="#f00">
<text x="66.6" y="19.4">HDMI_RX_HPD_PORT</text>
<text x="66.6" y="22">HDMI_RX_D2P_PORT</text>
<text x="36.1" y="28.8">HDMI_RX_D0P_PORT</text>
<text x="66.6" y="24.5">HDMI_RX_D2N_PORT</text>
<text x="66.6" y="29.6">HDMI_RX_D0P_PORT</text>
<text x="127.6" y="24.5">HDMI_RX_D1P_PORT</text>
<text x="127.6" y="27.1">HDMI_RX_D1N_PORT</text>
<text x="168.2" y="29.6">HDMI_RX_HPD_PORT</text>
<text x="36.1" y="31.3">HDMI_RX_D0N_PORT</text>
<text x="66.6" y="32.1">HDMI_RX_D0N_PORT</text>
<text x="127.6" y="32.1">HDMI_RX_CLKP_PORT</text>
<text x="127.6" y="34.7">HDMI_RX_CLKN_PORT</text>
<text x="168.2" y="34.7">HDMI_RXDDC_SCL_PORT</text>
<text x="168.2" y="32.1">HDMI_RXDDC_SDA_PORT</text>
<text x="36.1" y="36.4">HDMI_RX_D1P_PORT</text>
<text x="36.1" y="38.9">HDMI_RX_D1N_PORT</text>
<text x="66.6" y="37.2">HDMI_RX_CEC_PORT</text>
<text x="66.6" y="39.8">HDMI_RXDDC_SCL_PORT</text>
<text x="127.6" y="39.8">HDMI_RXDDC_SDA_PORT</text>
<text x="168.2" y="37.2">HDMI_RX_CEC_PORT</text>
<text x="36.1" y="44">HDMI_RX_D2P_PORT VCC5V_HDMIRX_PORT</text>
<text x="36.1" y="46.6">HDMI_RX_D2N_PORT</text>
<text x="36.1" y="51.6">HDMI_RX_CLKP_PORT</text>
<text x="36.1" y="54.2">HDMI_RX_CLKN_PORT</text>
<text x="35.6" y="61.6">HDMI_RX_CEC</text>
<text x="119.9" y="62.6">HDMI_RX_CLKN_PORT</text>
<text x="119.9" y="65.2">HDMI_RX_CLKP_PORT</text>
<text x="186" y="62.6">HDMI_RX_CLKN_PORT</text>
<text x="186" y="65.2">HDMI_RX_CLKP_PORT</text>
<text x="35.6" y="66.6">HDMIIRX_HPDOUT_H</text>
<text x="119.9" y="70.2">HDMI_RX_D0N_PORT</text>
<text x="186" y="70.2">HDMI_RX_D0N_PORT</text>
<text x="35.6" y="76.8">HDMI_RX_SCL_M1</text>
<text x="119.9" y="77.9">HDMI_RX_D1N_PORT</text>
<text x="119.9" y="72.8">HDMI_RX_D0P_PORT</text>
<text x="186" y="77.9">HDMI_RX_D1N_PORT</text>
<text x="186" y="72.8">HDMI_RX_D0P_PORT</text>
<text x="36.1" y="79.6">HDMI_RX_SDA_M1</text>
<text x="119.9" y="80.4">HDMI_RX_D1P_PORT</text>
<text x="186" y="80.4">HDMI_RX_D1P_PORT</text>
<text x="119.9" y="85.5">HDMI_RX_D2N_PORT</text>
<text x="119.9" y="88">HDMI_RX_D2P_PORT</text>
<text x="186" y="85.5">HDMI_RX_D2N_PORT</text>
<text x="186" y="88">HDMI_RX_D2P_PORT</text>
<text x="267.3" y="98.2">HDMIIRX_DET_L</text>
<text x="33.3" y="102.2">HDMIIRX_DET_L</text>
<text x="183.4" y="116">HDMI_RX_HPD_PORT</text>
<text x="20.9" y="143.9">HDMI_RX_SCL_M1</text>
<text x="74.2" y="143.9">HDMI_RXDDC_SCL_PORT</text>
<text x="21.1" y="146.4">HDMI_RX_SDA_M1</text>
<text x="74.2" y="146.4">HDMI_RXDDC_SDA_PORT</text>
<text x="118.7" y="161.7">HDMIIRX_HPDOUT_H</text>
<text x="210.1" y="166.8">HDMI_RX_CEC</text>
<text x="269.8" y="166.8">HDMI_RX_CEC_PORT</text>
</g>
<g font-size="2.3" fill="#004080">
<text x="153.7" y="64.6">IO1</text>
<text x="161.8" y="64.6">NC_10</text>
<text x="153.7" y="67.1">IO2</text>
<text x="153.7" y="69.7">GND</text>
<text x="163.1" y="67.1">NC_9</text>
<text x="163.9" y="69.7">GND</text>
<text x="153.7" y="72.2">IO3</text>
<text x="153.7" y="74.8">IO4</text>
<text x="163.1" y="72.2">NC_7</text>
<text x="163.1" y="74.8">NC_6</text>
<text x="153.7" y="79.8">IO1</text>
<text x="153.7" y="82.4">IO2</text>
<text x="161.8" y="79.8">NC_10</text>
<text x="163.1" y="82.4">NC_9</text>
<text x="153.7" y="87.5">IO3</text>
<text x="153.7" y="84.9">GND</text>
<text x="163.1" y="87.5">NC_7</text>
<text x="163.9" y="84.9">GND</text>
<text x="153.7" y="90">IO4</text>
<text x="163.1" y="90">NC_6</text>
<text x="49.6" y="143.3">VCCA</text>
<text x="58.5" y="143.3">VCCB</text>
<text x="49.6" y="148.4">A2</text>
<text x="49.6" y="145.9">A1</text>
<text x="62" y="145.9">B1</text>
<text x="62" y="148.4">B2</text>
<text x="49.6" y="151">GND</text>
<text x="61.5" y="151">OE</text>
</g>
<text font-size="2.2" x="203.7" y="196.9">Size</text>
<g font-size="1.8">
<text x="31.8" y="1.9">5</text>
<text x="90.1" y="1.9">4</text>
<text x="148.5" y="1.9">3</text>
<text x="206.8" y="1.9">2</text>
<text x="265.2" y="1.9">1</text>
<text x=".7" y="29.8">D</text>
<text x="295.1" y="29.8">D</text>
<text x=".7" y="80.9">C</text>
<text x="295.1" y="80.9">C</text>
<text x=".7" y="132.1">B</text>
<text x="295.1" y="132.1">B</text>
<text x=".7" y="183.3">A</text>
<text x="295.1" y="183.3">A</text>
<text x="31.8" y="209.2">5</text>
<text x="90.1" y="209.2">4</text>
<text x="148.5" y="209.2">3</text>
<text x="206.8" y="209.2">2</text>
<text x="265.2" y="209.2">1</text>
</g>
</svg>
